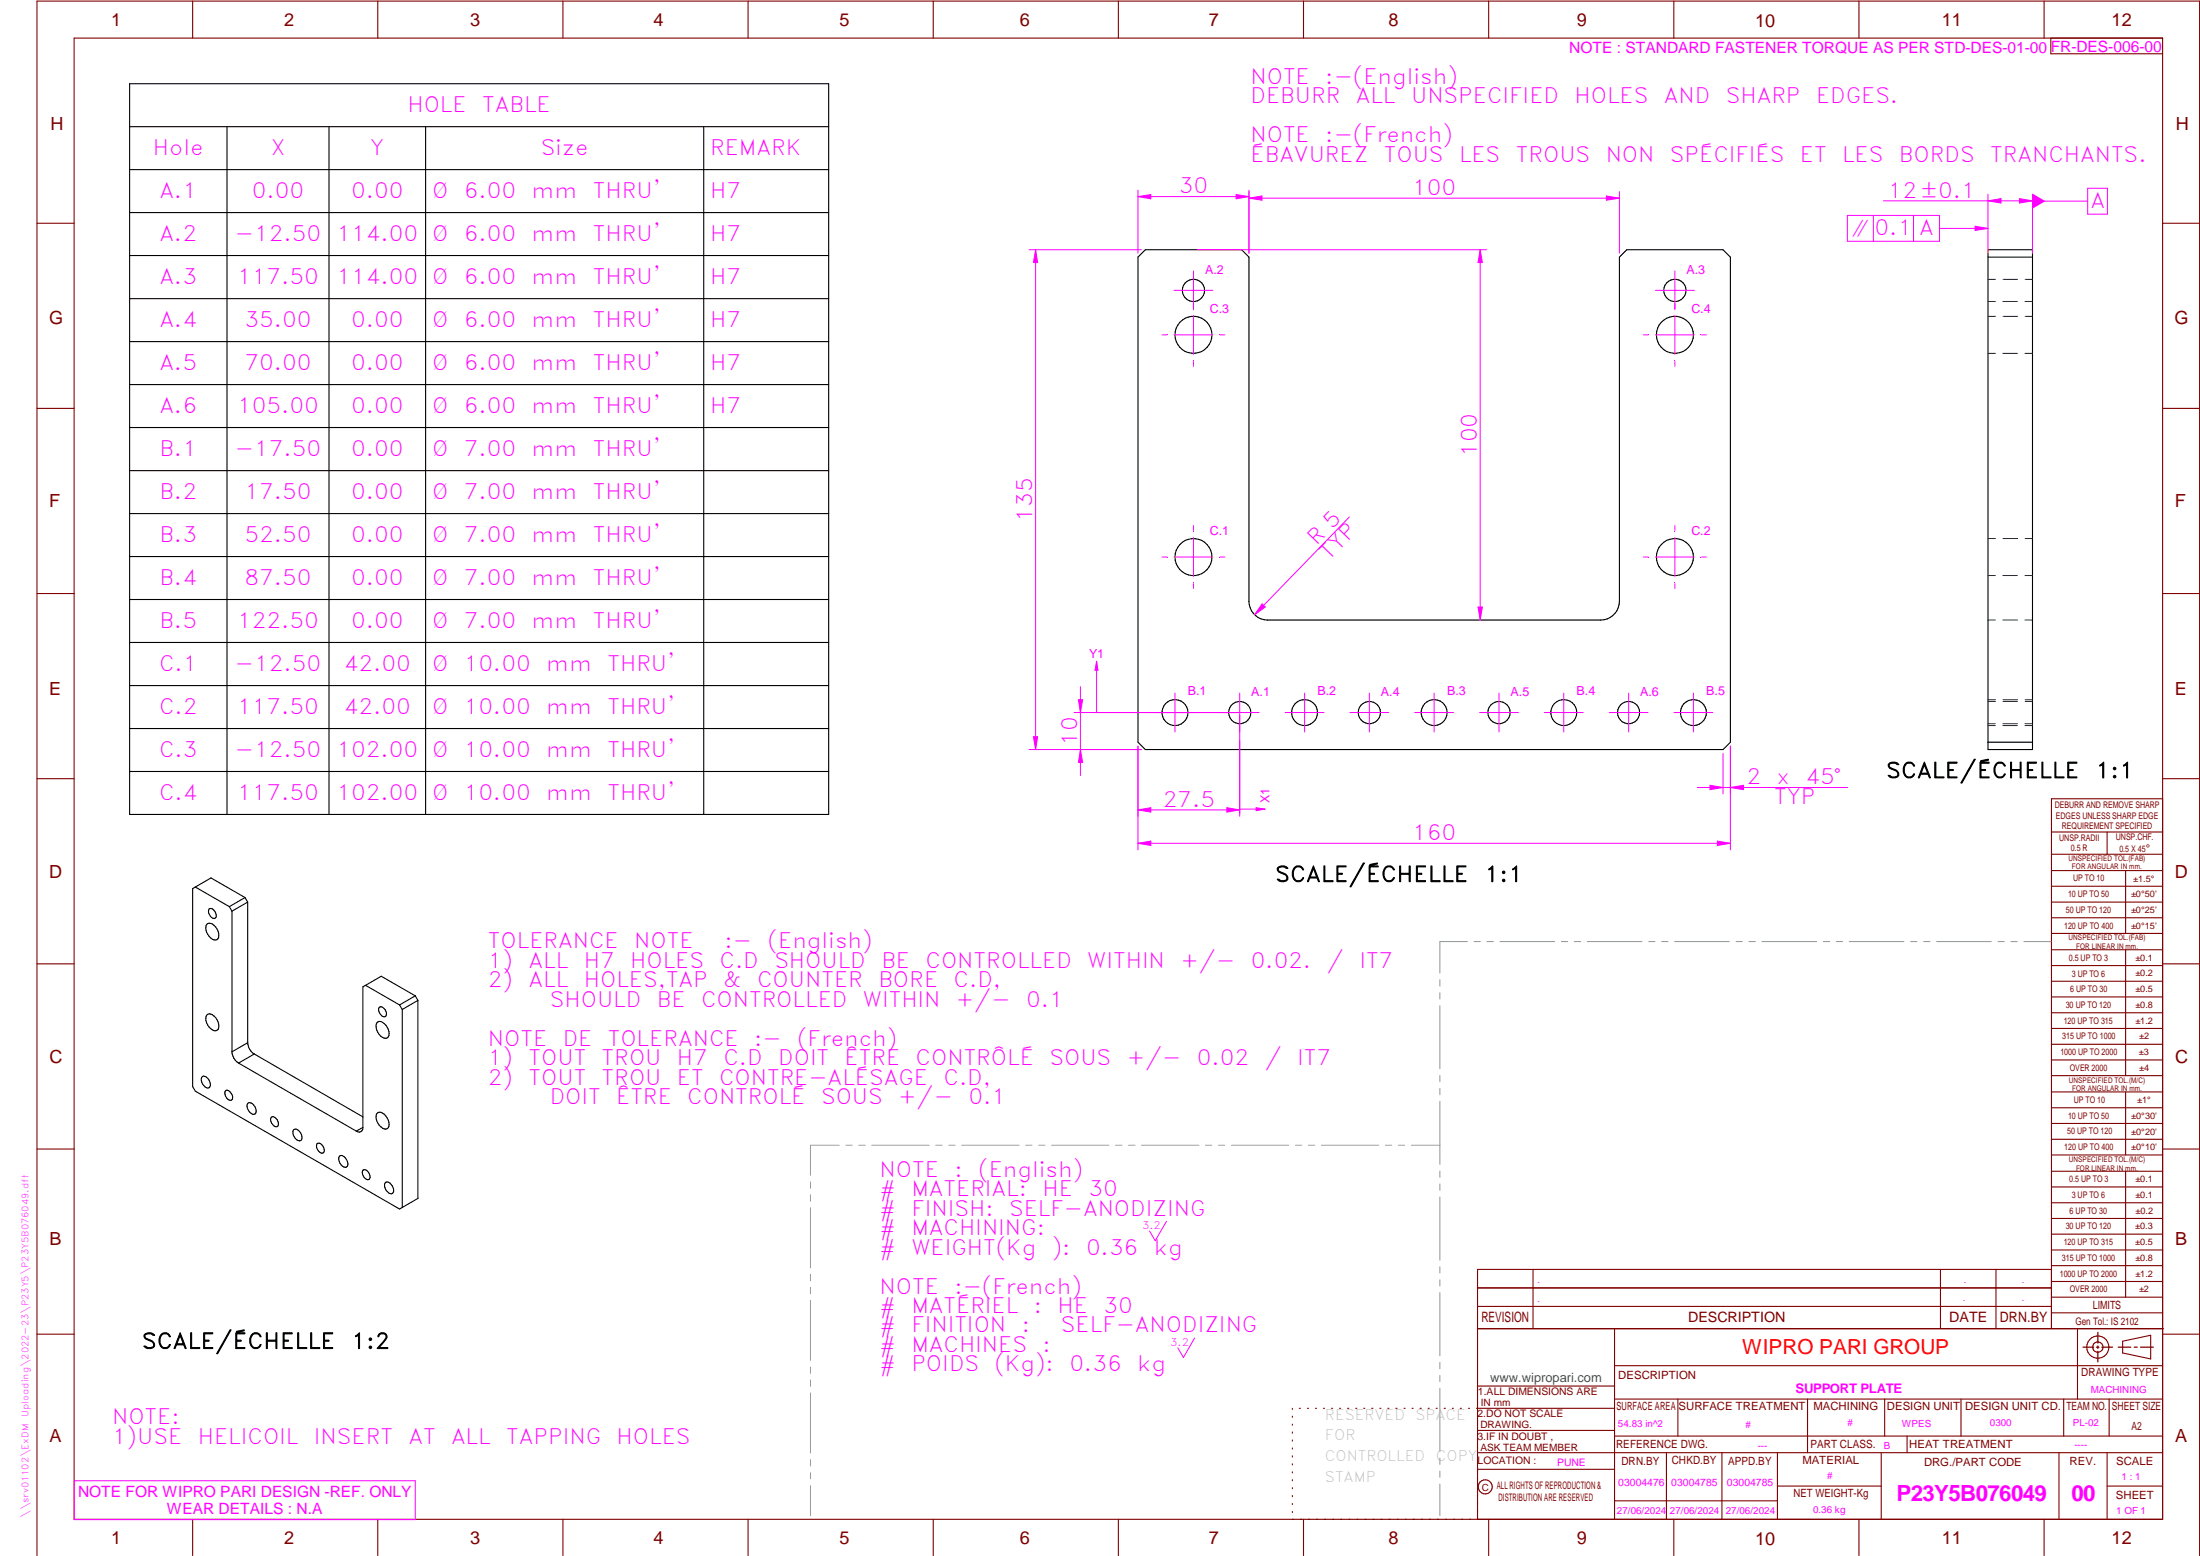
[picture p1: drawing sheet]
<svg xmlns="http://www.w3.org/2000/svg" width="594mm" height="420mm" viewBox="0 0 594 420" stroke-linecap="round" stroke-linejoin="round" font-family="sans-serif">
<g fill="none" stroke="#800000" stroke-width=".3">
<path d="M20 10.3h564v400h-564zM52 .3v10M102 .3v10M152 .3v10M202 .3v10M252 .3v10M302 .3v10M352 .3v10M402 .3v10M452 .3v10M502 .3v10M552 .3v10"/>
<path d="M553.8 10.3v4.2h30.2M10 60.3h10M584 60.3h10M10 110.3h10M584 110.3h10M10 160.3h10M584 160.3h10M10 210.3h10M584 215.7h-30v143.1M584 210.3h10M554 224.7h30M554 230.7h30"/>
<path d="M554 235.1h30M554 239.3h30M569 224.7v6M574 235.1v17M554 243.6h30M554 247.8h30M554 252.1h30M554 256.5h30M574 256.5v33.9M10 260.3h10M554 260.7h30M554 265h30"/>
<path d="M554 269.2h30M554 273.5h30M554 277.7h30M584 260.3h10M554 282h30M554 286.2h30M554 290.4h30M554 294.9h30M554 299.1h30M574 294.9v17M10 310.3h10M554 303.4h30"/>
<path d="M554 307.6h30M554 311.9h30M554 316.3h30M574 316.3v34M584 310.3h10M554 320.5h30M554 324.8h30M554 329h30M554 333.2h30M554 337.5h30M399 358.8h185.2M399 352.8h155"/>
<path d="M399 347.8h155M414 342.8v16M436 358.8v51.5M524 342.8v16M539 342.8v16M554 341.8h30M554 346h30M554 350.3h30M554 354.5h30M554 342.8h-155v67.5M561 358.8v19M10 360.3h10"/>
<path d="M399 374.3h37M436 377.8h148M453.1 377.8v10M488.1 377.8v14.5M508.9 377.8v10M529.5 377.8v10M557.3 377.8v10M569.5 377.8v10M573.2 362.2l7.6-1.6v6.3l-7.6-1.6zM584 368.8h-148M584 360.3h10M349 380.3v.3"/>
<path d="M349 382.4v.3M349 384.6v.3M349 386.7v.3M349 388.8v.3M349 391v.3M349 393.1v.3M349 395.3v.3M349 397.4v.3M349 399.5v.3M350.9 380.3h.2M353.1 380.3h.2M355.2 380.3h.3"/>
<path d="M357.4 380.3h.3M359.6 380.3h.3M361.7 380.3h.3M363.9 380.3h.3M366.1 380.3h.3M368.3 380.3h.2M370.4 380.3h.3M372.6 380.3h.3M374.8 380.3h.3M376.9 380.3h.4M379.1 380.3h.3M381.3 380.3h.3"/>
<path d="M383.4 380.3h.4M385.6 380.3h.3M387.8 380.3h.3M390 380.3h.3M392.2 380.3h.3M394.3 380.3h.3M396.5 380.3h.3M398.7 380.3h37.3M399 396.7h37M399 392.3h185M399 386.2h37M436 387.8h148"/>
<path d="M450 392.3v18M465 392.3v18M480 392.3v18M508 392.3v18M515 387.8v4.5M556 392.3v18M569 392.3v18M52 410.3v9.7M102 410.3v9.7M152 410.3v9.7M202 410.3v9.7M252 410.3v9.7"/>
<path d="M302 410.3v9.7M349 401.7v.3M349 403.8v.4M349 406v.3M349 408.1v.3M352 410.3v9.7M402 410.3v9.7M436 405.3h44M452 410.3v9.7M480 401.3h28M502 410.3v9.7M552 410.3v9.7"/>
<path d="M569 401.3h15M10 420v-419.7h584v419.7"/>
<circle cx="566.5" cy="363.7" r="1.39"/>
<circle cx="566.5" cy="363.8" r="3"/>
<circle cx="401.1" cy="401.5" r="1.9"/>
</g>
<g fill="none" stroke="#f0f" stroke-width=".27">
<path d="M447 150.4h10.5M452.3 145.2v10.5M312 192.4h10.5M317.3 187.2v10.5M329.5 192.4h10.5M334.8 187.2v10.5M347 192.4h10.5M352.3 187.2v10.5M364.5 192.4h10.5M369.8 187.2v10.5M382 192.4h10.5M387.3 187.2v10.5"/>
<path d="M399.5 192.4h10.5M404.8 187.2v10.5M417 192.4h10.5M422.3 187.2v10.5M434.5 192.4h10.5M439.8 187.2v10.5M452 192.4h10.5M457.3 187.2v10.5M315 329.8l-3.1 5.2-1.5-2.6M322.6 361.3l-3 5.3-1.6-2.7M20.1 399.8h92v10.5h-92z"/>
</g>
<g fill="none" stroke="#949494" stroke-width=".27">
<path d="M396.2 254.3h-7.4v8.5M398.1 254.3h1.6M401.5 254.3h1.8M405 254.3h14.8M421.6 254.3h1.7M425.1 254.3h1.7M428.6 254.3h14.8M445.2 254.3h1.7M448.7 254.3h1.7M452.2 254.3h14.8M468.8 254.3h1.7M472.3 254.3h1.7"/>
<path d="M475.8 254.3h14.8M492.4 254.3h1.7M495.8 254.3h1.8M499.4 254.3h14.7M516 254.3h1.6M519.4 254.3h1.8M522.9 254.3h14.8M539.5 254.3h1.7M543 254.3h1.7M546.5 254.3h7.4M388.8 264.5v1.8M388.8 268.1v1.6"/>
<path d="M388.8 271.6v17M388.8 290.4v1.7M388.8 293.9v1.7M388.8 297.4v17M218.9 319.2v1.6M226.6 309.2h-7.7v8.1M228.4 309.2h1.7M231.9 309.2h1.7M235.4 309.2h15.5M252.7 309.2h1.7M256.2 309.2h1.7M259.7 309.2h15.5"/>
<path d="M277 309.2h1.7M280.5 309.2h1.7M284 309.2h15.5M301.2 309.2h1.8M304.8 309.2h1.7M308.3 309.2h15.5M325.5 309.2h1.7M329.1 309.2h1.6M332.6 309.2h15.4M349.8 309.2h1.7M353.3 309.2h1.7M356.8 309.2h15.5"/>
<path d="M374.1 309.2h1.7M377.6 309.2h1.7M381.1 309.2h7.7M388.8 316.2v1.7M388.8 319.7v1.7M218.9 322.6v1.8M218.9 326.1v16.2M388.8 323.2v17.1M218.9 344.1v1.8M218.9 347.6v1.7M218.9 351.2v16.1M388.8 342.1v1.6"/>
<path d="M388.8 345.6v1.7M388.8 349v17.1M218.9 369.1v1.7M218.9 372.6v1.8M218.9 376.1v16.2M388.8 367.9v1.7M388.8 371.4v1.7M388.8 374.9v17M218.9 394.1v1.8M218.9 397.6v1.7M388.8 393.7v1.7M388.8 397.2v1.7"/>
<path d="M218.9 401.2v8.1M388.8 400.7v8.6"/>
</g>
<path d="M566.5 359.7v3M562.5 363.8h2.9M566.1 363.8h.7M566.5 363.4v.7M566.5 364.9v2.8M567.6 363.8h2.9M572 363.8h3.4M576.3 363.8h.8M578 363.8h3.5" fill="none" stroke="#800000" stroke-width=".34"/>
<g fill="none" stroke="#000" stroke-width=".3">
<path d="M309.3 67.4h26l2 2v93a5.1 5.1 0 0 0 5 5h90a5.1 5.1 0 0 0 5-5v-93l2-2h26l2 2v131l-2 2h-156l-2-2v-131z"/>
<circle cx="322.3" cy="78.4" r="3"/>
<circle cx="452.3" cy="78.4" r="3"/>
<circle cx="322.3" cy="90.4" r="5"/>
<circle cx="452.3" cy="90.4" r="5"/>
<circle cx="322.3" cy="150.4" r="5"/>
<circle cx="452.3" cy="150.4" r="5"/>
<circle cx="317.3" cy="192.4" r="3.5"/>
<circle cx="334.8" cy="192.4" r="2.99"/>
<circle cx="352.3" cy="192.4" r="3.5"/>
<circle cx="369.8" cy="192.4" r="3"/>
<circle cx="387.3" cy="192.4" r="3.5"/>
<circle cx="404.8" cy="192.4" r="3"/>
<circle cx="422.3" cy="192.4" r="3.5"/>
<circle cx="439.8" cy="192.4" r="3"/>
<circle cx="457.3" cy="192.4" r="3.5"/>
</g>
<path d="M459.5 150.4h1M460.7 150.4h.1" fill="none" stroke="#f0f" stroke-width=".27"/>
<path d="M452.3 141.9v.1M452.3 142.2v1" fill="none" stroke="#f0f" stroke-width=".27"/>
<path d="M443.8 150.4h.1M444 150.4h1.1" fill="none" stroke="#f0f" stroke-width=".27"/>
<path d="M447 90.4h10.5M452.3 85.2v10.5M452.3 157.6v1.1M452.3 158.8v.1" fill="none" stroke="#f0f" stroke-width=".27"/>
<path d="M459.5 90.4h1M460.7 90.4h.1" fill="none" stroke="#f0f" stroke-width=".27"/>
<path d="M452.3 81.9v.1M452.3 82.2v1" fill="none" stroke="#f0f" stroke-width=".27"/>
<path d="M443.8 90.4h.1M444 90.4h1.1" fill="none" stroke="#f0f" stroke-width=".27"/>
<path d="M447 78.4h10.5M452.3 73.2v10.5M452.3 97.6v1.1M452.3 98.8v.1M317 150.4h10.5M322.3 145.2v10.5" fill="none" stroke="#f0f" stroke-width=".27"/>
<path d="M329.5 150.4h1M330.7 150.4h.1" fill="none" stroke="#f0f" stroke-width=".27"/>
<path d="M322.3 141.9v.1M322.3 142.2v1" fill="none" stroke="#f0f" stroke-width=".27"/>
<path d="M313.8 150.4h.1M314 150.4h1.1" fill="none" stroke="#f0f" stroke-width=".27"/>
<path d="M317 90.4h10.5M322.3 85.2v10.5M322.3 157.6v1.1M322.3 158.8v.1" fill="none" stroke="#f0f" stroke-width=".27"/>
<path d="M329.5 90.4h1M330.7 90.4h.1" fill="none" stroke="#f0f" stroke-width=".27"/>
<path d="M322.3 81.9v.1M322.3 82.2v1" fill="none" stroke="#f0f" stroke-width=".27"/>
<path d="M313.8 90.4h.1M314 90.4h1.1" fill="none" stroke="#f0f" stroke-width=".27"/>
<path d="M317 78.4h10.5M322.3 73.2v10.5M322.3 97.6v1.1M322.3 98.8v.1M334.8 200v20.4M307.3 201.5v18.9M307.3 218.7l3.5-.6v1.2z" fill="none" stroke="#f0f" stroke-width=".27"/>
<g fill="none" stroke="#000" stroke-width=".3">
<path d="M52.7 239.5l9.2 5.3M52.7 239.5l-.7 .4v53.5l.7 1.2 55.2 31.9 .7-.4M52.7 239.5l4.3-2.4 9.2 5.3M55.8 249.6a1.64 1.64 0 0 1 2.4 .7 2.66 2.66 0 0 1 .4 3.4 2.91 2.91 0 0 1-3-3.2zM56.5 245.4a1.66 1.66 0 0 1 1.8 2.3l-.2 .2a1.78 1.78 0 0 1-1.6-2.5zM61.9 244.8l.7 1.2M62.6 246v38M66.2 242.4l.7 1.2M66.2 242.4l-4.3 2.4M66.9 243.6v38M66.9 243.6l-4.3 2.4M55.8 274.2a1.24 1.24 0 0 1 2 .2l.8 .9a2.23 2.23 0 0 1 0 2.9 2.46 2.46 0 0 1-2.8-2 2.51 2.51 0 0 1 0-2z"/>
<path d="M98.7 266.1l9.2 5.3M98.7 266.1l4.2-2.5 9.2 5.3M98.7 266.1l-.7 .3v38M101.8 276.2a1.55 1.55 0 0 1 2.4 .6 2.61 2.61 0 0 1 .4 3.4 2.42 2.42 0 0 1-2.8-2 2.51 2.51 0 0 1 0-2zM102.4 272a1.69 1.69 0 0 1 1.9 2.3 1.11 1.11 0 0 1-1.8-.8 1.35 1.35 0 0 1-.1-1.5zM107.9 271.4l.7 1.2M108.6 272.6v53.5M112.1 268.9l.8 1.2M112.1 268.9l-4.2 2.5M112.9 270.1v53.5l-4.3 2.5M112.9 270.1l-4.3 2.5M54.7 290.7a2.03 2.03 0 0 1 1.8 3 2.03 2.03 0 0 1-1.8-3z"/>
<path d="M60.9 294.6a1.34 1.34 0 0 1 1.8 1.1 .99 .99 0 0 1-.5 1.4 1.93 1.93 0 0 1-1.3-2.5zM62.6 284l.3 1.2a3.5 3.5 0 0 0 1.5 1.9M64.4 287.1l31.8 18.3M66.8 298a1.28 1.28 0 0 1 2 .8 1.21 1.21 0 0 1-.3 2.1 2.35 2.35 0 0 1-1.7-2.9zM66.9 281.6l.1 .5a3.7 3.7 0 0 0 1.7 2.5M66.9 281.6l-4.3 2.4M68.7 284.6l-4.3 2.5M68.7 284.6l29.3 17M73.3 301.7a1.69 1.69 0 0 1 1.9 2 .8 .8 0 0 1-.8 .6 .8 .8 0 0 1-.8-.7l-.3-.4a1.43 1.43 0 0 1 0-1.5zM79.2 305.2a1.24 1.24 0 0 1 2 .7l.2 .6a1.14 1.14 0 0 1-.5 1.6 2.38 2.38 0 0 1-1.7-2.9zM85.6 308.8a1.66 1.66 0 0 1 1.9 2.3l-.3 .2a1.78 1.78 0 0 1-1.6-2.5zM91.8 312.1a2.15 2.15 0 0 1 2 2.8 1.28 1.28 0 0 1-2-.8 1.69 1.69 0 0 1 0-2z"/>
<path d="M98 304.4l-1.8 1M98 304.4a1.08 1.08 0 0 1-.5 1.2 1.08 1.08 0 0 1-1.3-.2M98 316a1.66 1.66 0 0 1 1.8 2.3l-.2 .2a1.74 1.74 0 0 1-1.6-2.5zM101.8 300.7a1.55 1.55 0 0 1 2.4 .6 2.61 2.61 0 0 1 .4 3.5 2.19 2.19 0 0 1-2.5-1.5 2.8 2.8 0 0 1-.3-2.6zM104.2 319.2a2.03 2.03 0 0 1 1.8 3.1 2.03 2.03 0 0 1-1.8-3.1z"/>
</g>
<path d="M307.3 218.7l3.5-.6v1.2z" fill="#f0f"/>
<path d="M331.3 218.1l3.5 .6-3.5 .6z" fill="none" stroke="#f0f" stroke-width=".27"/>
<path d="M331.3 218.1l3.5 .6-3.5 .6z" fill="#f0f"/>
<path d="M290 192.4h43.7M290 202.4h18.2M291.8 202.4l.5 3.5h-1.1zM307.3 218.7h27.5" fill="none" stroke="#f0f" stroke-width=".27"/>
<path d="M291.8 202.4l.5 3.5h-1.1z" fill="#f0f"/>
<path d="M291.2 188.9h1.1l-.5 3.5z" fill="none" stroke="#f0f" stroke-width=".27"/>
<path d="M291.2 188.9h1.1l-.5 3.5z" fill="#f0f"/>
<path d="M291.8 185.4v24M334.8 193.1v26.6M334.8 218.5h6.8M339.2 218.1l2.4 .4-2.4 .4z" fill="none" stroke="#f0f" stroke-width=".27"/>
<path d="M339.2 218.1l2.4 .4-2.4 .4z" fill="#f0f"/>
<path d="M296.1 178.6l.4 2.4h-.8zM296.1 178.6v13.8M294.9 192.4h39.1" fill="none" stroke="#f0f" stroke-width=".27"/>
<path d="M296.1 178.6l.4 2.4h-.8z" fill="#f0f"/>
<g fill="none" stroke="#000" stroke-width=".3">
<path d="M35 34.2h188.8M35 22.6h188.8v197.3h-188.8zM61.3 34.2v185.7M88.9 34.2v185.7M114.9 34.2v185.7M190 34.2v185.7M35 45.8h188.8M35 57.4h188.8M35 69h188.8M35 80.6h188.8M35 92.2h188.8M35 103.8h188.8"/>
<path d="M35 115.4h188.8M35 127.1h188.8M35 138.7h188.8M35 150.3h188.8M35 161.9h188.8M35 173.5h188.8M35 185.1h188.8M35 196.7h188.8M35 208.3h188.8"/>
</g>
<path d="M277.9 67.4h30.3M279.1 198.9h1.1l-.6 3.5zM277.9 202.4h30.3" fill="none" stroke="#f0f" stroke-width=".27"/>
<path d="M279.1 198.9h1.1l-.6 3.5z" fill="#f0f"/>
<path d="M279.6 67.4l.6 3.5h-1.1z" fill="none" stroke="#f0f" stroke-width=".27"/>
<path d="M279.6 67.4l.6 3.5h-1.1z" fill="#f0f"/>
<path d="M279.6 67.4v135M307.3 201.5v28M467.3 201.5v28M307.3 227.7l3.5-.6v1.2z" fill="none" stroke="#f0f" stroke-width=".27"/>
<path d="M307.3 227.7l3.5-.6v1.2z" fill="#f0f"/>
<path d="M463.8 227.1l3.5 .6-3.5 .6z" fill="none" stroke="#f0f" stroke-width=".27"/>
<path d="M463.8 227.1l3.5 .6-3.5 .6z" fill="#f0f"/>
<path d="M307.3 51.4v17M307.3 53.1l3.5-.6v1.2zM337.3 51.4v17M307.3 227.7h160" fill="none" stroke="#f0f" stroke-width=".27"/>
<path d="M307.3 53.1l3.5-.6v1.2z" fill="#f0f"/>
<path d="M333.8 52.5l3.5 .6-3.5 .6z" fill="none" stroke="#f0f" stroke-width=".27"/>
<path d="M333.8 52.5l3.5 .6-3.5 .6z" fill="#f0f"/>
<path d="M307.3 53.1h30M337.3 51.7v16.7M337.3 53.5l3.5-.6v1.2zM437.3 51.7v16.7" fill="none" stroke="#f0f" stroke-width=".27"/>
<path d="M337.3 53.5l3.5-.6v1.2z" fill="#f0f"/>
<path d="M433.8 52.9l3.5 .6-3.5 .6z" fill="none" stroke="#f0f" stroke-width=".27"/>
<path d="M433.8 52.9l3.5 .6-3.5 .6z" fill="#f0f"/>
<path d="M337.3 53.5h100M323.3 67.4h78.1M399.1 163.9h1.2l-.6 3.5z" fill="none" stroke="#f0f" stroke-width=".27"/>
<path d="M399.1 163.9h1.2l-.6 3.5z" fill="#f0f"/>
<path d="M399.7 67.4l.6 3.5h-1.2z" fill="none" stroke="#f0f" stroke-width=".27"/>
<path d="M399.7 67.4l.6 3.5h-1.2z" fill="#f0f"/>
<path d="M399.7 67.4v100M364.4 139.6l-25.6 26.4M340.8 163.1l.9 .8-2.9 2.1z" fill="none" stroke="#f0f" stroke-width=".27"/>
<path d="M340.8 163.1l.9 .8-2.9 2.1z" fill="#f0f"/>
<path d="M465.3 203.5v10.9M467.3 212.6l3.5-.6v1.2zM467.3 201.5v12.9" fill="none" stroke="#f0f" stroke-width=".27"/>
<path d="M467.3 212.6l3.5-.6v1.2z" fill="#f0f"/>
<path d="M461.8 212l3.5 .6-3.5 .6z" fill="none" stroke="#f0f" stroke-width=".27"/>
<path d="M461.8 212l3.5 .6-3.5 .6z" fill="#f0f"/>
<path d="M536.8 54.2l3.5-.6v1.2zM536.8 52.5v15.9M548.8 52.5v15.9M458.3 212.6h40.6" fill="none" stroke="#f0f" stroke-width=".27"/>
<g fill="none" stroke="#008000" stroke-width=".27">
<path d="M536.8 75.4h2.1M540.9 75.4h3.9M546.9 75.4h1.9M536.8 81.4h2M536.8 85.4h2.1M536.8 95.4h2M540.8 81.4h4M540.8 95.4h4M540.9 85.4h3.9M546.8 81.4h2M546.8 95.4h2M546.9 85.4h1.9"/>
<path d="M536.8 145.4h2.1M536.8 155.4h2M540.8 155.4h4M540.9 145.4h3.9M546.8 155.4h2M546.9 145.4h1.9M536.8 167.4h2M540.8 167.4h4M546.8 167.4h2M536.8 189.4h2.1M536.8 195.4h2M536.8 188.9h2.1"/>
<path d="M536.8 195.9h2M540.8 195.4h4M540.8 195.9h4M540.9 189.4h3.9M540.9 188.9h3.9M546.8 195.4h2M546.8 195.9h2M546.9 189.4h1.9M546.9 188.9h1.9"/>
</g>
<path d="M536.8 69.4h12M536.8 67.4h12v135h-12zM536.8 200.4h12" fill="none" stroke="#000" stroke-width=".3"/>
<path d="M536.8 54.2l3.5-.6v1.2z" fill="#f0f"/>
<path d="M545.3 53.6l3.5 .6-3.5 .6z" fill="none" stroke="#f0f" stroke-width=".27"/>
<path d="M545.3 53.6l3.5 .6-3.5 .6z" fill="#f0f"/>
<path d="M508.6 54.2h40.2M548.8 54.3h14.9" fill="none" stroke="#f0f" stroke-width=".27"/>
<path d="M548.8 52.3l3.5 2-3.5 2z" fill="#f0f"/>
<path d="M563.7 50.8h5.4v7h-5.4zM523.7 61.7h13.1" fill="none" stroke="#f0f" stroke-width=".27"/>
<path d="M533.4 61.1l3.4 .6-3.4 .5z" fill="#f0f"/>
<path d="M498.8 58.2h24.9v7h-24.9zM505.9 58.2v7M516.7 58.2v7M533.4 61.1l3.4 .6-3.4 .5z" fill="none" stroke="#f0f" stroke-width=".27"/>
<g font-size="6" fill="#f0f">
<text x="512.1" y="405.2">P23Y5B076049</text>
<text x="559.4" y="405.2">00</text>
</g>
<g font-size="5.7" fill="#f0f">
<text x="337.7" y="22.7">NOTE</text>
<text x="357.9" y="22.7">:-(English)</text>
<text x="337.7" y="27.9">DEBURR</text>
<text x="366.1" y="27.9">ALL</text>
<text x="381" y="27.9">UNSPECIFIED</text>
<text x="425.2" y="27.9">HOLES</text>
<text x="449.3" y="27.9">AND</text>
<text x="466" y="27.9">SHARP</text>
<text x="490.4" y="27.9">EDGES.</text>
<text x="110" y="30.3">HOLE</text>
<text x="130.2" y="30.3">TABLE</text>
<text x="41.3" y="41.9">Hole</text>
<text x="73.1" y="41.9">X</text>
<text x="100" y="41.9">Y</text>
<text x="146" y="41.9">Size</text>
<text x="191.8" y="41.9">REMARK</text>
<text x="337.7" y="38.4">NOTE</text>
<text x="357.9" y="38.4">:-(French)</text>
<text x="337.7" y="43.7">ÉBAVUREZ</text>
<text x="373.7" y="43.7">TOUS</text>
<text x="394" y="43.7">LES</text>
<text x="409.3" y="43.7">TROUS</text>
<text x="433.6" y="43.7">NON</text>
<text x="451" y="43.7">SPÉCIFIÉS</text>
<text x="486" y="43.7">ET</text>
<text x="497.4" y="43.7">LES</text>
<text x="512.8" y="43.7">BORDS</text>
<text x="537.4" y="43.7">TRANCHANTS.</text>
<text x="43" y="53.5">A.1</text>
<text x="68" y="53.5">0.00</text>
<text x="94.8" y="53.5">0.00</text>
<text x="116.7" y="53.5">Ø</text>
<text x="125.3" y="53.5">6.00</text>
<text x="143.5" y="53.5">mm</text>
<text x="160.1" y="53.5">THRU'</text>
<text x="191.8" y="53.5">H7</text>
<text x="318.3" y="52.2">30</text>
<text x="381.3" y="52.6">100</text>
<text x="509.8" y="53.3">12±0.1</text>
<text x="564.5" y="56.1">A</text>
<text x="43" y="65.2">A.2</text>
<text x="63.5" y="65.2">-12.50</text>
<text x="90.9" y="65.2">114.00</text>
<text x="116.7" y="65.2">Ø</text>
<text x="125.3" y="65.2">6.00</text>
<text x="143.5" y="65.2">mm</text>
<text x="160.1" y="65.2">THRU'</text>
<text x="191.8" y="65.2">H7</text>
<text x="506.2" y="63.4">0.1 A</text>
<text x="43" y="76.8">A.3</text>
<text x="64" y="76.8">117.50</text>
<text x="90.9" y="76.8">114.00</text>
<text x="116.7" y="76.8">Ø</text>
<text x="125.3" y="76.8">6.00</text>
<text x="143.5" y="76.8">mm</text>
<text x="160.1" y="76.8">THRU'</text>
<text x="191.8" y="76.8">H7</text>
<text x="43" y="88.3">A.4</text>
<text x="66" y="88.3">35.00</text>
<text x="94.8" y="88.3">0.00</text>
<text x="116.7" y="88.3">Ø</text>
<text x="125.3" y="88.3">6.00</text>
<text x="143.5" y="88.3">mm</text>
<text x="160.1" y="88.3">THRU'</text>
<text x="191.8" y="88.3">H7</text>
<text x="43" y="99.9">A.5</text>
<text x="66" y="99.9">70.00</text>
<text x="94.8" y="99.9">0.00</text>
<text x="116.7" y="99.9">Ø</text>
<text x="125.3" y="99.9">6.00</text>
<text x="143.5" y="99.9">mm</text>
<text x="160.1" y="99.9">THRU'</text>
<text x="191.8" y="99.9">H7</text>
<text x="43" y="111.6">A.6</text>
<text x="64" y="111.6">105.00</text>
<text x="94.8" y="111.6">0.00</text>
<text x="116.7" y="111.6">Ø</text>
<text x="125.3" y="111.6">6.00</text>
<text x="143.5" y="111.6">mm</text>
<text x="160.1" y="111.6">THRU'</text>
<text x="191.8" y="111.6">H7</text>
<text x="43" y="123.2">B.1</text>
<text x="63.5" y="123.2">-17.50</text>
<text x="94.8" y="123.2">0.00</text>
<text x="116.7" y="123.2">Ø</text>
<text x="125.3" y="123.2">7.00</text>
<text x="143.5" y="123.2">mm</text>
<text x="160.1" y="123.2">THRU'</text>
<text x="398.8" y="123.4" transform="rotate(-90 398.8 123.4)">100</text>
<text x="43" y="134.8">B.2</text>
<text x="66" y="134.8">17.50</text>
<text x="94.8" y="134.8">0.00</text>
<text x="116.7" y="134.8">Ø</text>
<text x="125.3" y="134.8">7.00</text>
<text x="143.5" y="134.8">mm</text>
<text x="160.1" y="134.8">THRU'</text>
<text x="278.8" y="140.8" transform="rotate(-90 278.8 140.8)">135</text>
<text x="43" y="146.4">B.3</text>
<text x="66" y="146.4">52.50</text>
<text x="94.8" y="146.4">0.00</text>
<text x="116.7" y="146.4">Ø</text>
<text x="125.3" y="146.4">7.00</text>
<text x="143.5" y="146.4">mm</text>
<text x="160.1" y="146.4">THRU'</text>
<text x="355.5" y="147.5" transform="rotate(-46 355.5 147.5)">R 5</text>
<text x="358.9" y="151.6" transform="rotate(-46 358.9 151.6)">TYP</text>
<text x="43" y="158">B.4</text>
<text x="66" y="158">87.50</text>
<text x="94.8" y="158">0.00</text>
<text x="116.7" y="158">Ø</text>
<text x="125.3" y="158">7.00</text>
<text x="143.5" y="158">mm</text>
<text x="160.1" y="158">THRU'</text>
<text x="43" y="169.6">B.5</text>
<text x="64" y="169.6">122.50</text>
<text x="94.8" y="169.6">0.00</text>
<text x="116.7" y="169.6">Ø</text>
<text x="125.3" y="169.6">7.00</text>
<text x="143.5" y="169.6">mm</text>
<text x="160.1" y="169.6">THRU'</text>
<text x="43" y="181.2">C.1</text>
<text x="63.5" y="181.2">-12.50</text>
<text x="92.9" y="181.2">42.00</text>
<text x="116.7" y="181.2">Ø</text>
<text x="125.3" y="181.2">10.00</text>
<text x="147.5" y="181.2">mm</text>
<text x="164.1" y="181.2">THRU'</text>
<text x="43" y="192.8">C.2</text>
<text x="64" y="192.8">117.50</text>
<text x="92.9" y="192.8">42.00</text>
<text x="116.7" y="192.8">Ø</text>
<text x="125.3" y="192.8">10.00</text>
<text x="147.5" y="192.8">mm</text>
<text x="164.1" y="192.8">THRU'</text>
<text x="290.9" y="201.4" transform="rotate(-90 290.9 201.4)">10</text>
<text x="43" y="204.4">C.3</text>
<text x="63.5" y="204.4">-12.50</text>
<text x="90.9" y="204.4">102.00</text>
<text x="116.7" y="204.4">Ø</text>
<text x="125.3" y="204.4">10.00</text>
<text x="147.5" y="204.4">mm</text>
<text x="164.1" y="204.4">THRU'</text>
<text x="471.6" y="211.8">2</text>
<text x="479.8" y="211.8">x</text>
<text x="487.5" y="211.8">45°</text>
<text x="43" y="216">C.4</text>
<text x="64" y="216">117.50</text>
<text x="90.9" y="216">102.00</text>
<text x="116.7" y="216">Ø</text>
<text x="125.3" y="216">10.00</text>
<text x="147.5" y="216">mm</text>
<text x="164.1" y="216">THRU'</text>
<text x="314" y="217.8">27.5</text>
<text x="479.1" y="217">TYP</text>
<text x="381.3" y="226.9">160</text>
<text x="131.8" y="256.1">TOLERANCE</text>
<text x="171.3" y="256.1">NOTE</text>
<text x="195.6" y="256.1">:-</text>
<text x="207.3" y="256.1">(English)</text>
<text x="131.8" y="261.4">1)</text>
<text x="142.7" y="261.4">ALL</text>
<text x="157.7" y="261.4">H7</text>
<text x="170.2" y="261.4">HOLES</text>
<text x="194.3" y="261.4">C.D</text>
<text x="209.1" y="261.4">SHOULD</text>
<text x="238" y="261.4">BE</text>
<text x="249.9" y="261.4">CONTROLLED</text>
<text x="293.6" y="261.4">WITHIN</text>
<text x="318.8" y="261.4">+/-</text>
<text x="337.7" y="261.4">0.02.</text>
<text x="358.3" y="261.4">/</text>
<text x="367.1" y="261.4">IT7</text>
<text x="131.8" y="266.6">2)</text>
<text x="142.7" y="266.6">ALL</text>
<text x="157.7" y="266.6">HOLES,TAP</text>
<text x="195.3" y="266.6">&amp;</text>
<text x="204.5" y="266.6">COUNTER</text>
<text x="237.2" y="266.6">BORE</text>
<text x="257.5" y="266.6">C.D,</text>
<text x="148.5" y="271.9">SHOULD</text>
<text x="177.3" y="271.9">BE</text>
<text x="189.3" y="271.9">CONTROLLED</text>
<text x="233" y="271.9">WITHIN</text>
<text x="258.2" y="271.9">+/-</text>
<text x="277.1" y="271.9">0.1</text>
<text x="131.8" y="282.4">NOTE</text>
<text x="131.8" y="287.6">1)</text>
<text x="142.7" y="287.6">TOUT</text>
<text x="151.9" y="282.4">DE</text>
<text x="162.5" y="287.6">TROU</text>
<text x="164.1" y="282.4">TOLERANCE</text>
<text x="182.8" y="287.6">H7</text>
<text x="195.3" y="287.6">C.D</text>
<text x="203.7" y="282.4">:-</text>
<text x="210.1" y="287.6">DOIT</text>
<text x="215.3" y="282.4">(French)</text>
<text x="228.1" y="287.6">ÊTRE</text>
<text x="247.3" y="287.6">CONTRÔLÉ</text>
<text x="283.4" y="287.6">SOUS</text>
<text x="304.3" y="287.6">+/-</text>
<text x="323.2" y="287.6">0.02</text>
<text x="341.5" y="287.6">/</text>
<text x="350.3" y="287.6">IT7</text>
<text x="131.8" y="292.9">2)</text>
<text x="142.7" y="292.9">TOUT</text>
<text x="162.5" y="292.9">TROU</text>
<text x="182.8" y="292.9">ET</text>
<text x="194.2" y="292.9">CONTRE-ALÉSAGE</text>
<text x="254.8" y="292.9">C.D,</text>
<text x="148.5" y="298.1">DOIT</text>
<text x="166.4" y="298.1">ÊTRE</text>
<text x="185.6" y="298.1">CONTROLÉ</text>
<text x="221.7" y="298.1">SOUS</text>
<text x="242.6" y="298.1">+/-</text>
<text x="261.6" y="298.1">0.1</text>
<text x="237.5" y="317.8">NOTE</text>
<text x="257.7" y="317.8">:</text>
<text x="264.1" y="317.8">(English)</text>
<text x="237.5" y="323">#</text>
<text x="246.1" y="323">MATERIAL:</text>
<text x="281.5" y="323">HE</text>
<text x="293.9" y="323">30</text>
<text x="237.5" y="328.3">#</text>
<text x="246.1" y="328.3">FINISH:</text>
<text x="272.5" y="328.3">SELF-ANODIZING</text>
<text x="237.5" y="333.5">#</text>
<text x="246.1" y="333.5">MACHINING:</text>
<text x="237.5" y="338.8">#</text>
<text x="246.1" y="338.8">WEIGHT(Kg</text>
<text x="284" y="338.8">):</text>
<text x="293.3" y="338.8">0.36</text>
<text x="311.6" y="338.8">kg</text>
<text x="237.5" y="349.3">NOTE</text>
<text x="257.7" y="349.3">:-(French)</text>
<text x="237.5" y="354.5">#</text>
<text x="237.5" y="359.8">#</text>
<text x="246.1" y="354.5">MATÉRIEL</text>
<text x="246.1" y="359.8">FINITION</text>
<text x="275.9" y="359.8">:</text>
<text x="279.2" y="354.5">:</text>
<text x="285.6" y="354.5">HE</text>
<text x="286.5" y="359.8">SELF-ANODIZING</text>
<text x="298" y="354.5">30</text>
<text x="237.5" y="365">#</text>
<text x="246.1" y="365">MACHINES</text>
<text x="281.5" y="365">:</text>
<text x="237.5" y="370.3">#</text>
<text x="246.1" y="370.3">POIDS</text>
<text x="268.5" y="370.3">(Kg):</text>
<text x="288.8" y="370.3">0.36</text>
<text x="307.1" y="370.3">kg</text>
<text x="30.3" y="384.6">NOTE:</text>
<text x="30.3" y="389.8">1)USE</text>
<text x="53.4" y="389.8">HELICOIL</text>
<text x="84.8" y="389.8">INSERT</text>
<text x="110.3" y="389.8">AT</text>
<text x="121.8" y="389.8">ALL</text>
<text x="136.7" y="389.8">TAPPING</text>
<text x="166.5" y="389.8">HOLES</text>
</g>
<g font-size="5.7">
<text x="509.3" y="210.1">SCALE/ÉCHELLE</text>
<text x="565.8" y="210.1">1:1</text>
<text x="344.3" y="238.1">SCALE/ÉCHELLE</text>
<text x="400.9" y="238.1">1:1</text>
<text x="38.3" y="364.2">SCALE/ÉCHELLE</text>
<text x="94.8" y="364.2">1:2</text>
</g>
<text font-size="5.6" fill="#f00" x="470.5" y="365.5">WIPRO PARI GROUP</text>
<text font-size="5.4" fill="#f0f" x="500.1" y="63.4">i</text>
<g font-size="4.9" fill="#800000">
<text x="30" y="6.9">1</text>
<text x="76.7" y="6.9">2</text>
<text x="127" y="6.9">3</text>
<text x="176.5" y="6.9">4</text>
<text x="226.7" y="6.9">5</text>
<text x="275.4" y="6.9">6</text>
<text x="326.4" y="6.9">7</text>
<text x="375" y="6.9">8</text>
<text x="425.8" y="6.9">9</text>
<text x="473.9" y="7.3">10</text>
<text x="524.3" y="6.9">11</text>
<text x="570.2" y="6.9">12</text>
<text x="13.6" y="35.1">H</text>
<text x="587.6" y="35.1">H</text>
<text x="13.2" y="87.5">G</text>
<text x="587.2" y="87.5">G</text>
<text x="13.2" y="137">F</text>
<text x="587.2" y="137">F</text>
<text x="13.2" y="187.6">E</text>
<text x="587.2" y="187.6">E</text>
<text x="13.2" y="237">D</text>
<text x="587.2" y="237">D</text>
<text x="13.4" y="287.1">C</text>
<text x="587.4" y="287.1">C</text>
<text x="13.4" y="336.2">B</text>
<text x="587.4" y="336.2">B</text>
<text x="13.4" y="389.3">A</text>
<text x="587.4" y="389.3">A</text>
<text x="30" y="416.9">1</text>
<text x="76.7" y="416.9">2</text>
<text x="127" y="416.9">3</text>
<text x="176.5" y="416.9">4</text>
<text x="226.7" y="416.9">5</text>
<text x="275.4" y="416.9">6</text>
<text x="326.4" y="416.9">7</text>
<text x="375" y="416.9">8</text>
<text x="425.8" y="416.9">9</text>
<text x="473.9" y="417.3">10</text>
<text x="524.3" y="416.9">11</text>
<text x="570.2" y="416.9">12</text>
</g>
<g font-size="4.2" fill="#f0f">
<text x="423.7" y="14.3">NOTE : STANDARD FASTENER TORQUE AS PER STD-DES-01-00</text>
<text x="553.8" y="14">FR-DES-006-00</text>
<text x="21.1" y="404.3">NOTE FOR WIPRO PARI DESIGN -REF. ONLY</text>
<text x="45.1" y="408.8">WEAR DETAILS : N.A</text>
</g>
<g font-size="3.9" fill="#800000">
<text x="400" y="357.1">REVISION</text>
<text x="455.9" y="357.1">DESCRIPTION</text>
<text x="526.4" y="357.1">DATE</text>
<text x="540" y="357.1">DRN.BY</text>
</g>
<g font-size="3.9" fill="#c0c0c0">
<text x="357.8" y="383.3">RESERVED</text>
<text x="382.3" y="383.3">SPACE</text>
<text x="357.8" y="388.9">FOR</text>
<text x="357.8" y="394.5">CONTROLLED</text>
<text x="387.8" y="394.5">COPY</text>
<text x="357.8" y="400">STAMP</text>
</g>
<text font-size="3.6" fill="#f0f" x="484.9" y="376.1">SUPPORT PLATE</text>
<text font-size="3.5" fill="#00f" x="402.4" y="373.3">www.wipropari.com</text>
<g font-size="3.4" fill="#f0f">
<text x="325.4" y="74">A.2</text>
<text x="455.4" y="74">A.3</text>
<text x="326.7" y="84.5">C.3</text>
<text x="456.7" y="84.5">C.4</text>
<text x="326.7" y="144.5">C.1</text>
<text x="456.7" y="144.5">C.2</text>
<text x="294.1" y="177.7">Y1</text>
<text x="320.8" y="187.6">B.1</text>
<text x="337.9" y="188">A.1</text>
<text x="355.8" y="187.6">B.2</text>
<text x="372.9" y="188">A.4</text>
<text x="390.8" y="187.6">B.3</text>
<text x="407.9" y="188">A.5</text>
<text x="425.7" y="187.6">B.4</text>
<text x="442.9" y="188">A.6</text>
<text x="460.7" y="187.6">B.5</text>
<text x="342.8" y="216.8" transform="rotate(-90 342.8 216.8)">X1</text>
</g>
<g font-size="3.1" fill="#800000">
<text x="565.1" y="353.5">LIMITS</text>
<text x="562" y="371.7">DRAWING TYPE</text>
<text x="437" y="372.3">DESCRIPTION</text>
<text x="436.5" y="380.8">SURFACE AREA</text>
<text x="453.3" y="380.8">SURFACE TREATMENT</text>
<text x="489.7" y="380.8">MACHINING</text>
<text x="509.5" y="380.8">DESIGN UNIT</text>
<text x="530.6" y="380.8">DESIGN UNIT CD.</text>
<text x="558" y="380.6">TEAM NO.</text>
<text x="570.3" y="380.7">SHEET SIZE</text>
<text x="575.6" y="386.1">A2</text>
<text x="436.4" y="391.1">REFERENCE DWG.</text>
<text x="437.8" y="395.5">DRN.BY</text>
<text x="451.4" y="395.4">CHKD.BY</text>
<text x="466.6" y="395.5">APPD.BY</text>
<text x="486.7" y="395.4">MATERIAL</text>
<text x="488.9" y="390.9">PART CLASS.</text>
<text x="515.6" y="390.9">HEAT TREATMENT</text>
<text x="519.6" y="395.9">DRG./PART CODE</text>
<text x="558.9" y="395.5">REV.</text>
<text x="571.4" y="395.6">SCALE</text>
<text x="484.3" y="404.2">NET WEIGHT-Kg</text>
<text x="571.4" y="404.7">SHEET</text>
</g>
<text font-size="3" fill="#800000" x="579.5" y="230.1">°</text>
<g font-size="2.8" fill="#f0f">
<text x="308.4" y="332">3.2</text>
<text x="316" y="363.5">3.2</text>
<text x="420.5" y="396">PUNE</text>
<text x="437" y="401.2">03004476</text>
<text x="451.3" y="401.2">03004785</text>
<text x="466.3" y="401.2">03004785</text>
</g>
<g font-size="2.8" fill="#800000">
<text x="560.4" y="357.7">Gen Tol.: IS 2102</text>
<text x="399.1" y="376.6">1.ALL DIMENSIONS ARE</text>
<text x="399" y="382.7">2.DO NOT SCALE</text>
<text x="399" y="388.7">3.IF IN DOUBT ,</text>
<text x="399" y="395.4">LOCATION :</text>
<text x="404.2" y="402">ALL RIGHTS OF REPRODUCTION &amp;</text>
<text x="404.7" y="405.4">DISTRIBUTION ARE RESERVED</text>
</g>
<g font-size="2.7" fill="#f0f">
<text x="564.6" y="376.2">MACHINING</text>
<text x="436.9" y="385.4">54.83 in^2</text>
<text x="471.4" y="385.5">#</text>
<text x="498.9" y="385">#</text>
<text x="513.6" y="385.3">WPES</text>
<text x="537.3" y="385.1">0300</text>
<text x="559.7" y="385.1">PL-02</text>
<text x="474.6" y="391.2">---</text>
<text x="508.7" y="391.2">B</text>
<text x="560.2" y="391.1">----</text>
<text x="493.4" y="399.5">#</text>
<text x="572.8" y="399.7">1 : 1</text>
<text x="436.6" y="408.7">27/06/2024</text>
<text x="450.9" y="408.8">27/06/2024</text>
<text x="466" y="408.9">27/06/2024</text>
<text x="489.6" y="408.5">0.36 kg</text>
<text x="571.4" y="408.7">1 OF 1</text>
</g>
<g font-size="2.7" fill="#800000">
<text x="399.9" y="379.7">IN mm</text>
<text x="399.7" y="385.7">DRAWING.</text>
<text x="399.7" y="391.8">ASK TEAM MEMBER</text>
<text x="400.1" y="402.5">C</text>
</g>
<g font-size="2.5" fill="#800000">
<text x="554.9" y="218.3">DEBURR AND REMOVE SHARP</text>
<text x="555.2" y="221">EDGES UNLESS SHARP EDGE</text>
<text x="556.1" y="227.1">UNSP.RADII</text>
<text x="556.8" y="223.8">REQUIREMENT SPECIFIED</text>
<text x="571.4" y="226.9">UNSP.CHF.</text>
<text x="559.2" y="229.9">0.5 R</text>
<text x="572.3" y="230.1">0.5 X 45</text>
<text x="559.8" y="238">UP TO 10</text>
<text x="576.1" y="238.1">±1.5°</text>
<text x="558.5" y="242.2">10 UP TO 50</text>
<text x="575.5" y="242.3">±0°50'</text>
<text x="557.4" y="250.7">120 UP TO 400</text>
<text x="557.9" y="246.5">50 UP TO 120</text>
<text x="575.5" y="250.7">±0°15'</text>
<text x="575.5" y="246.5">±0°25'</text>
<text x="558.7" y="259.4">0.5 UP TO 3</text>
<text x="559.5" y="263.7">3 UP TO 6</text>
<text x="576.6" y="263.6">±0.2</text>
<text x="576.6" y="259.4">±0.1</text>
<text x="559" y="267.9">6 UP TO 30</text>
<text x="576.6" y="267.9">±0.5</text>
<text x="557.8" y="272.2">30 UP TO 120</text>
<text x="576.6" y="272.2">±0.8</text>
<text x="556.9" y="280.7">315 UP TO 1000</text>
<text x="557.3" y="276.4">120 UP TO 315</text>
<text x="576.6" y="276.4">±1.2</text>
<text x="577.7" y="280.7">±2</text>
<text x="556.4" y="284.9">1000 UP TO 2000</text>
<text x="577.6" y="284.9">±3</text>
<text x="558.9" y="289.2">OVER 2000</text>
<text x="577.7" y="289.3">±4</text>
<text x="560" y="297.9">UP TO 10</text>
<text x="577.1" y="297.9">±1°</text>
<text x="558.5" y="302.1">10 UP TO 50</text>
<text x="575.5" y="302.1">±0°30'</text>
<text x="557.4" y="310.6">120 UP TO 400</text>
<text x="558.2" y="306.3">50 UP TO 120</text>
<text x="575.5" y="310.6">±0°10'</text>
<text x="575.5" y="306.4">±0°20'</text>
<text x="558.8" y="319.2">0.5 UP TO 3</text>
<text x="559.4" y="323.4">3 UP TO 6</text>
<text x="576.6" y="319.2">±0.1</text>
<text x="576.6" y="323.5">±0.1</text>
<text x="558.9" y="327.7">6 UP TO 30</text>
<text x="576.7" y="327.7">±0.2</text>
<text x="557.8" y="332">30 UP TO 120</text>
<text x="576.6" y="332">±0.3</text>
<text x="556.8" y="340.5">315 UP TO 1000</text>
<text x="557.3" y="336.3">120 UP TO 315</text>
<text x="576.6" y="336.3">±0.5</text>
<text x="576.6" y="340.5">±0.8</text>
<text x="556.2" y="344.7">1000 UP TO 2000</text>
<text x="576.6" y="344.7">±1.2</text>
<text x="558.9" y="349">OVER 2000</text>
<text x="577.6" y="349">±2</text>
</g>
<g font-size="2.5" fill="#f0f">
<text x="415.2" y="346.4">.</text>
<text x="530.3" y="346.5">.</text>
<text x="545.9" y="346.4">.</text>
<text x="415.2" y="351.5">.</text>
<text x="530" y="351.3">.</text>
<text x="545.9" y="351.4">.</text>
</g>
<g font-size="2.4" fill="#f0f">
<text x="7.7" y="382.7" transform="rotate(-90 7.7 382.7)">Uploading\2022-23\P23Y5\P23Y5B076049.dft</text>
<text x="7.7" y="409.8" transform="rotate(-90 7.7 409.8)">\\srv01102\ExDM</text>
</g>
<g font-size="2.1" fill="#800000">
<text x="558.5" y="232.4">UNSPECIFIED TOL.(FAB)</text>
<text x="559.5" y="234.7">FOR ANGULAR IN mm.</text>
<text x="558.6" y="253.9">UNSPECIFIED TOL.(FAB)</text>
<text x="560.7" y="256.3">FOR LINEAR IN mm.</text>
<text x="558.7" y="292.3">UNSPECIFIED TOL.(M/C)</text>
<text x="559.6" y="294.7">FOR ANGULAR IN mm.</text>
<text x="558.7" y="313.7">UNSPECIFIED TOL.(M/C)</text>
<text x="560.6" y="316.1">FOR LINEAR IN mm.</text>
</g>
</svg>
